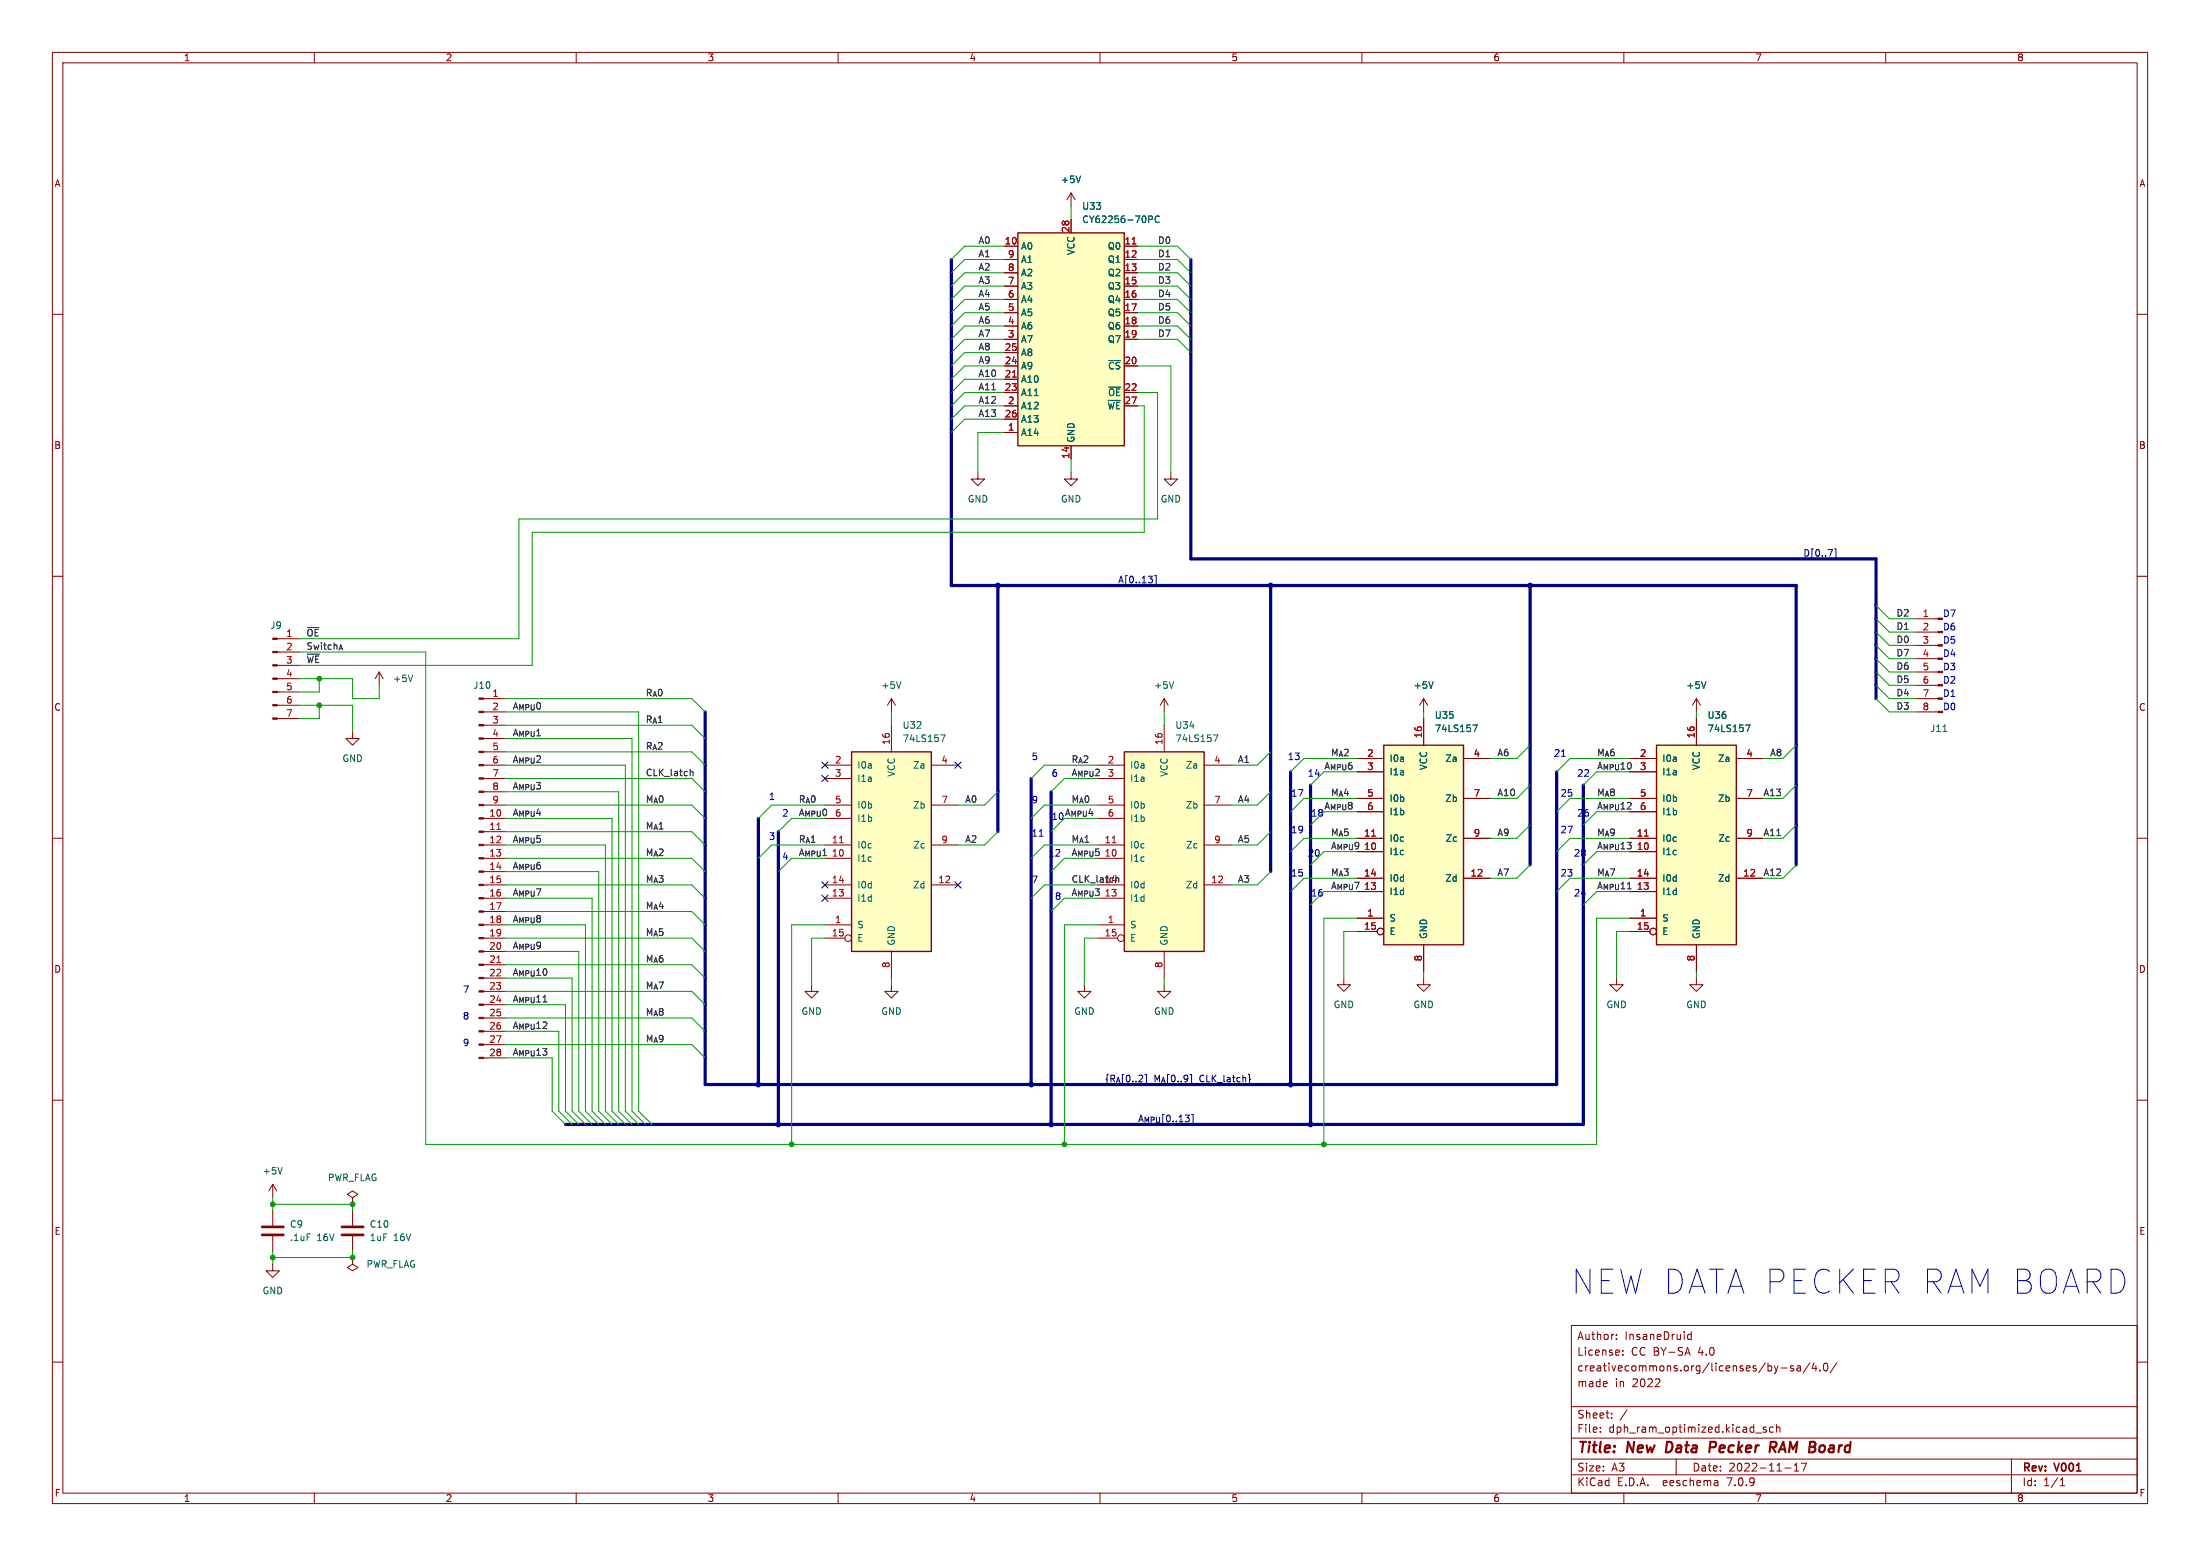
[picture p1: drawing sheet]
<svg xmlns="http://www.w3.org/2000/svg" width="420mm" height="297mm" viewBox="0 0 420 297" stroke-linecap="round" stroke-linejoin="round" font-family="sans-serif">
<g fill="none" stroke="#840000" stroke-width=".19">
<path d="M10 10h400v277h-400zM12 12h396v273h-396zM60 10v2M110 10v2M160 10v2M210 10v2M260 10v2M310 10v2M360 10v2M204.5 36.8v2.6M204.5 36.8l-.8 1.3M204.5 36.8l.7 1.3"/>
<path d="M10 60h2M191.8 47h2.5M191.8 49.5h2.5M191.8 52.1h2.5M191.8 54.6h2.5M191.8 57.2h2.5M191.8 59.7h2.5M204.5 41.9v2.6M214.6 47h2.6M214.6 49.5h2.6M214.6 52.1h2.6M214.6 54.6h2.6"/>
<path d="M214.6 57.2h2.6M214.6 59.7h2.6M408 60h2M191.8 62.2h2.5M191.8 64.8h2.5M191.8 77.5h2.5M191.8 69.9h2.5M191.8 72.4h2.5M191.8 74.9h2.5M191.8 67.3h2.5M214.6 62.2h2.6M214.6 64.8h2.6"/>
<path d="M214.6 77.5h2.6M214.6 69.9h2.6M214.6 74.9h2.6M186.7 90.2v1.2h1.3l-1.3 1.3-1.3-1.3h1.3M191.8 82.6h2.5M191.8 80h2.5M204.5 90.2v1.2h1.2l-1.2 1.3-1.3-1.3h1.3M204.5 85.1v2.5M223.5 90.2v1.2h1.3l-1.3 1.3-1.3-1.3h1.3M10 110h2M365.8 118.1h4.2M408 110h2"/>
<path d="M52.9 137.2h4.2M52.9 134.6h4.2M52.9 132.1h4.2M52.9 129.5h4.2M52.9 127h4.2M52.9 124.5h4.2M52.9 121.9h4.2M67.3 139.7v1.3h1.3l-1.3 1.2-1.3-1.2h1.3M72.4 128.3l-.8 1.2M72.4 128.3v2.5M72.4 128.3l.8 1.2M92.3 135.9h4.2"/>
<path d="M92.3 133.4h4.2M92.3 138.4h4.2M170.2 133.4l-.8 1.2M170.2 133.4v2.5M170.2 138.4v5.1M170.2 133.4l.7 1.2M222.2 133.4l-.7 1.2M222.2 133.4v2.5M222.2 138.4v5.1M222.2 133.4l.8 1.2M271.8 133.4v2.5M271.8 137.2v5"/>
<path d="M271.8 133.4l-.8 1.2M271.8 133.4l.7 1.2M323.8 133.4v2.5M323.8 137.2v5M323.8 133.4l-.7 1.2M323.8 133.4l.8 1.2M365.8 135.9h4.2M365.8 133.4h4.2M365.8 130.8h4.2M365.8 128.3h4.2M365.8 125.7h4.2M365.8 123.2h4.2"/>
<path d="M365.8 120.7h4.2M10 160h2M92.3 146.1h4.2M92.3 148.6h4.2M92.3 153.7h4.2M92.3 156.2h4.2M92.3 158.8h4.2M92.3 151.1h4.2M92.3 143.5h4.2M92.3 141h4.2M157.5 146.1h5.1M157.5 148.6h5.1"/>
<path d="M157.5 153.7h5.1M157.5 156.2h5.1M177.8 146.1h5.1M177.8 153.7h5.1M209.5 146.1h5.1M209.5 148.6h5.1M209.5 153.7h5.1M209.5 156.2h5.1M229.9 146.1h5M229.9 153.7h5M259.1 144.8h5.1M259.1 147.3h5.1"/>
<path d="M259.1 152.4h5.1M259.1 154.9h5.1M279.4 144.8h5.1M279.4 152.4h5.1M311.1 144.8h5.1M311.1 147.3h5.1M311.1 152.4h5.1M311.1 154.9h5.1M331.5 144.8h5M331.5 152.4h5M408 160h2M92.3 176.5h4.2"/>
<path d="M92.3 163.8h4.2M92.3 161.3h4.2M92.3 168.9h4.2M92.3 171.5h4.2M92.3 179.1h4.2M92.3 174h4.2M92.3 166.4h4.2M157.5 176.5h5.1M157.5 163.8h5.1M157.5 161.3h5.1M157.5 168.9h5.1M157.5 171.5h5.1"/>
<path d="M157.5 179.1h3.8M177.8 161.3h5.1M177.8 168.9h5.1M209.5 176.5h5.1M209.5 163.8h5.1M209.5 161.3h5.1M209.5 168.9h5.1M209.5 171.5h5.1M209.5 179.1h3.9M229.9 161.3h5M229.9 168.9h5M259.1 175.3h5.1"/>
<path d="M259.1 162.6h5.1M259.1 160h5.1M259.1 167.6h5.1M259.1 170.2h5.1M259.1 177.8h3.8M279.4 160h5.1M279.4 167.6h5.1M311.1 175.3h5.1M311.1 162.6h5.1M311.1 160h5.1M311.1 167.6h5.1M311.1 170.2h5.1"/>
<path d="M311.1 177.8h3.9M331.5 160h5M331.5 167.6h5M92.3 199.4h4.2M92.3 196.9h4.2M92.3 194.3h4.2M92.3 191.8h4.2M92.3 189.2h4.2M92.3 186.7h4.2M92.3 184.2h4.2M92.3 181.6h4.2M154.9 188v1.2h1.3l-1.3 1.3-1.2-1.3h1.2"/>
<path d="M170.2 188v1.2h1.2l-1.2 1.3-1.3-1.3h1.3M170.2 181.6v5.1M207 188v1.2h1.3l-1.3 1.3-1.3-1.3h1.3M222.2 188v1.2h1.3l-1.3 1.3-1.2-1.3h1.2M222.2 181.6v5.1M256.5 186.7v1.3h1.3l-1.3 1.2-1.2-1.2h1.2M271.8 186.7v1.3h1.2l-1.2 1.2-1.3-1.2h1.3M271.8 180.3v5.1M308.6 186.7v1.3h1.3l-1.3 1.2-1.3-1.2h1.3M323.8 186.7v1.3h1.3l-1.3 1.2-1.2-1.2h1.2M323.8 180.3v5.1M10 210h2"/>
<path d="M92.3 201.9h4.2M408 210h2M52.1 226.1v2.5M52.1 231.1v2.8M52.1 236v2.8M52.1 226.1l-.8 1.2M52.1 226.1l.7 1.2M67.3 228.6l1-.6-1-.7-1 .7 1 .6v1.3M67.3 229.9h.1M67.3 231.1v2.8M67.3 236v2.8M10 260h2"/>
<path d="M52.1 241.3v1.3h1.2l-1.2 1.2-1.3-1.2h1.3M67.3 240v1.3l1 .6-1 .7-1-.7 1-.6M67.3 240h.1M300 253h108v32h-108zM308.6 255.5v.2M308.6 254.8v.1M309.8 258.5v.2M309.8 257.8v.1M322.2 257.2l.5 1.5M322.9 254.2v1.5M322.9 254.8l-.5-.1-.2 .3 .1 .6h.6M408 260h2"/>
<path d="M300 278.5h108M300 274.5h108M300 268.5h108M305.5 273.2v.2M305.5 272.5v.1M307.7 270.5v.2M307.7 269.8v.1M310.6 269.1l-1.3 1.9M320 278.5v3M335.2 273.5h1.1M337.2 272.5l-.4-.1-.2 .2 .1 .2 .5 .2v.3h-.6M338.5 272.5l-.4-.1-.3 .3 .1 .6h.6"/>
<path d="M339.2 272.5l.2-.1 .3 .1 .1 .9M339.2 271.9v1.5M340 261.1h1.2M342.4 260.8l-.4-.1-.2 .2 .1 .2 .5 .2v.3h-.6M342.5 279.7l.4-.4v1.5M343.1 260.8h.6v.9M343.7 261l-.5 .1a.29 .29 0 0 0-.2 .3 .29 .29 0 0 0 .2 .3l.5-.1M343.9 279.3h1l-.7 1.5M345.5 260.1l-1.3 1.9M346.3 260.1l-.4 1.1h1M346.7 260.7v1M347.4 261.5v.2"/>
<path d="M348.3 260.3l.1-.1a.8 .8 0 0 1 .6 .7 .8 .8 0 0 1-.6 .8 1 1 0 0 1-.1-1.4zM350.7 260.1l-1.3 1.9M384 278.5v6.5M60 285v2M110 285v2M160 285v2M210 285v2M260 285v2M300 281.5h108M310 285v2M327.9 282.7v.9M327.9 283.5l-.1 .1"/>
<path d="M327.9 282.9l-.1 .1M340.7 280.2h1.2M342.5 280.8h.9M360 285v2M393.3 283.6h.9M393.3 282.5l.4-.4v1.5"/>
<circle cx="161.9" cy="179.1" r=".63"/>
<circle cx="214" cy="179.1" r=".63"/>
<circle cx="263.5" cy="177.8" r=".63"/>
<circle cx="315.6" cy="177.8" r=".63"/>
</g>
<path d="M318.3 275.2l-.3 2h.5M327.3 275.2h-.8l-.2 2M327.4 276.2l-1 .1M338.1 275.2l.9 .1a.58 .58 0 0 1-.3 1h-.8M338.4 276.3l.6 .9" fill="none" stroke="#840000" stroke-width=".4"/>
<path d="M50 235.7h4.1M50 234.2h4.1M65.3 235.7h4M65.3 234.2h4" fill="none" stroke="#840000" stroke-width=".51"/>
<g fill="#ffffc2" stroke="#ffffc2" stroke-width=".19">
<path d="M264.2 142.2h15.2v38.1h-15.2z"/>
<path d="M316.2 142.2h15.3v38.1h-15.3z"/>
<path d="M162.6 143.5h15.2v38.1h-15.2z"/>
<path d="M194.3 44.5h20.3v40.6h-20.3z"/>
<path d="M214.6 143.5h15.3v38.1h-15.3z"/>
</g>
<path d="M194.3 44.5h20.3v40.6h-20.3zM162.6 143.5h15.2v38.1h-15.2zM214.6 143.5h15.3v38.1h-15.3zM264.2 142.2h15.2v38.1h-15.2zM316.2 142.2h15.3v38.1h-15.3z" fill="none" stroke="#840000" stroke-width=".25"/>
<path d="M216.1 46.6h.8M193.3 72h.7M94.9 158.3h.7M261.9 159.6h.7M313.9 159.6h.8M160.3 160.9h.7M212.3 160.9h.8M94.9 183.7h.7" fill="none" stroke="#a90000" stroke-width=".19"/>
<g fill="none" stroke="#006464" stroke-width=".19">
<path d="M206.3 33.6l-.4 1.3M219.3 41.2h.5l.2 .3-.1 .3-.6 .1M221.3 41.3a.6 .6 0 0 0-.8 .5 .6 .6 0 0 0 .6 .7l.2-.1M78.8 128.8l-.4 1.3M172 130.1l-.4 1.3M224.1 130.1l-.5 1.3M273.6 130.1l-.4 1.3M281.2 138.4h.8l-.5 1.2M325.7 130.1l-.5 1.3M333.2 138.4h.9l-.6 1.2M370.9 139.6h.8M179.6 140.3h.8l-.5 1.2"/>
<path d="M231.6 140.3h.9l-.6 1.2M53.9 222.8l-.4 1.3"/>
</g>
<g fill="#840000" stroke="#840000" stroke-width=".19">
<path d="M52.1 137h.8v.3h-.8z"/>
<path d="M52.1 134.5h.8v.2h-.8z"/>
<path d="M52.1 132h.8v.2h-.8z"/>
<path d="M52.1 129.4h.8v.3h-.8z"/>
<path d="M52.1 126.9h.8v.2h-.8z"/>
<path d="M52.1 124.3h.8v.3h-.8z"/>
<path d="M52.1 121.8h.8v.2h-.8z"/>
<path d="M370 135.8h.8v.2h-.8z"/>
<path d="M370 133.2h.8v.3h-.8z"/>
<path d="M370 130.7h.8v.2h-.8z"/>
<path d="M370 128.1h.8v.3h-.8z"/>
<path d="M370 125.6h.8v.3h-.8z"/>
<path d="M370 123.1h.8v.2h-.8z"/>
<path d="M370 120.5h.8v.3h-.8z"/>
<path d="M370 118h.8v.2h-.8z"/>
<path d="M91.4 201.8h.9v.3h-.9z"/>
<path d="M91.4 199.3h.9v.2h-.9z"/>
<path d="M91.4 196.7h.9v.3h-.9z"/>
<path d="M91.4 194.2h.9v.2h-.9z"/>
<path d="M91.4 191.6h.9v.3h-.9z"/>
<path d="M91.4 189.1h.9v.3h-.9z"/>
<path d="M91.4 186.6h.9v.2h-.9z"/>
<path d="M91.4 184h.9v.3h-.9z"/>
<path d="M91.4 181.5h.9v.2h-.9z"/>
<path d="M91.4 178.9h.9v.3h-.9z"/>
<path d="M91.4 176.4h.9v.3h-.9z"/>
<path d="M91.4 173.9h.9v.2h-.9z"/>
<path d="M91.4 171.3h.9v.3h-.9z"/>
<path d="M91.4 168.8h.9v.2h-.9z"/>
<path d="M91.4 166.2h.9v.3h-.9z"/>
<path d="M91.4 163.7h.9v.3h-.9z"/>
<path d="M91.4 161.2h.9v.2h-.9z"/>
<path d="M91.4 158.6h.9v.3h-.9z"/>
<path d="M91.4 156.1h.9v.2h-.9z"/>
<path d="M91.4 153.5h.9v.3h-.9z"/>
<path d="M91.4 151h.9v.3h-.9z"/>
<path d="M91.4 148.5h.9v.2h-.9z"/>
<path d="M91.4 145.9h.9v.3h-.9z"/>
<path d="M91.4 143.4h.9v.2h-.9z"/>
<path d="M91.4 140.8h.9v.3h-.9z"/>
<path d="M91.4 138.3h.9v.3h-.9z"/>
<path d="M91.4 135.8h.9v.2h-.9z"/>
<path d="M91.4 133.2h.9v.3h-.9z"/>
</g>
<g fill="none" stroke="#000084" stroke-width=".19">
<path d="M219.2 110h.8l-.4 .5M219.9 110.6v.5M220.4 109.9h.3v1.8h-.3M350.2 104.8h.3v1.8h-.3M156.9 145.4l1.2 1.3M156.9 148l1.2 1.2M158.1 145.4l-1.2 1.3M158.1 148l-1.2 1.2M182.3 145.4l1.2 1.3M183.5 145.4l-1.2 1.3M156.9 168.3l1.2 1.2M156.9 170.8l1.2 1.3"/>
<path d="M158.1 168.3l-1.2 1.2M158.1 170.8l-1.2 1.3M182.3 168.3l1.2 1.2M183.5 168.3l-1.2 1.2M238.4 205l.1 .2v.6l.2 .2-.2 .2v.6l-.1 .2"/>
</g>
<path d="M131.8 147.3h.4l.1 .8M213.2 167.6l.4 .1v.7" fill="none" stroke="#0f0f0f" stroke-width=".19"/>
<path d="M198.4 159.6h.7M298.1 144.4h.7" fill="none" stroke="#0000c2" stroke-width=".19"/>
<g fill="none" stroke="#000084" stroke-width=".61">
<path d="M181.6 49.5v62.3h161.3v53.3M227.3 49.5v57.2h130.8v26.7M190.5 111.8v47M242.6 111.8v54.6M292.1 111.8v53.3M134.6 135.9v71.1h162.6v-59.7M144.8 156.2v50.8M148.6 158.8v55.8M196.8 148.6v58.4M200.7 151.1v63.5M246.4 147.3v59.7M250.2 149.9v64.7"/>
<path d="M302.3 149.9v64.7h-194.4"/>
</g>
<g fill="none" stroke="#009600" stroke-width=".19">
<path d="M204.5 39.4v2.5M191.8 47h-7.7l-2.5 2.5M191.8 52.1h-7.7l-2.5 2.5M191.8 57.2h-7.7l-2.5 2.5M191.8 54.6h-7.7l-2.5 2.6M191.8 49.5h-7.7l-2.5 2.6M191.8 59.7h-7.7l-2.5 2.5M217.2 47h7.6l2.5 2.5M217.2 52.1h7.6l2.5 2.5M217.2 57.2h7.6l2.5 2.5M217.2 54.6h7.6l2.5 2.6M217.2 49.5h7.6l2.5 2.6"/>
<path d="M217.2 59.7h7.6l2.5 2.5M191.8 62.2h-7.7l-2.5 2.6M191.8 64.8h-7.7l-2.5 2.5M191.8 72.4h-7.7l-2.5 2.5M191.8 67.3h-7.7l-2.5 2.6M191.8 69.9h-7.7l-2.5 2.5M191.8 74.9h-7.7l-2.5 2.6M191.8 77.5h-7.7l-2.5 2.5M217.2 74.9h3.8v24.2h-121.9v22.8h-42M217.2 77.5h1.2v24.1h-116.8v25.4h-44.5M217.2 62.2h7.6l2.5 2.6M217.2 64.8h7.6l2.5 2.5"/>
<path d="M217.2 69.9h6.3v20.3M191.8 80h-7.7l-2.5 2.6M191.8 82.6h-5.1v7.6M204.5 87.6v2.6M358.1 118.1l2.6 2.6h5.1M358.1 115.6l2.6 2.5h5.1M57.1 124.5h24.2v93.9h223.5v-43.1h6.3M57.1 129.5h10.2v3.9h5.1v-2.6M57.1 134.6h10.2v5.1M61 134.6v2.6h-3.9M61 129.5v2.6h-3.9M96.5 133.4h35.6l2.5 2.5"/>
<path d="M96.5 135.9h25.4v76.2l2.6 2.5M96.5 138.4h35.6l2.5 2.6M170.2 135.9v2.5M222.2 135.9v2.5M271.8 135.9v1.3M323.8 135.9v1.3M358.1 120.7l2.6 2.5h5.1M358.1 123.2l2.6 2.5h5.1M358.1 125.7l2.6 2.6h5.1M358.1 130.8l2.6 2.6h5.1M358.1 128.3l2.6 2.5h5.1M358.1 133.4l2.6 2.5h5.1"/>
<path d="M96.5 148.6h35.6l2.5 2.5M96.5 156.2h20.3v55.9l2.6 2.5M96.5 153.7h35.6l2.5 2.5M96.5 158.8h35.6l2.5 2.5M96.5 151.1h21.6v61l2.5 2.5M96.5 146.1h22.9v66l2.5 2.5M96.5 143.5h35.6l2.5 2.6M96.5 141h24.1v71.1l2.6 2.5M157.5 156.2h-6.4l-2.5 2.6M157.5 153.7h-10.2l-2.5 2.5M190.5 151.1l-2.5 2.6h-5.1M190.5 158.8l-2.5 2.5h-5.1"/>
<path d="M209.5 148.6h-6.3l-2.5 2.5M209.5 156.2h-6.3l-2.5 2.6M209.5 153.7h-10.1l-2.6 2.5M209.5 146.1h-10.1l-2.6 2.5M242.6 151.1l-2.6 2.6h-5.1M242.6 158.8l-2.6 2.5h-5.1M242.6 143.5l-2.6 2.6h-5.1M259.1 144.8h-10.2l-2.5 2.5M259.1 154.9h-6.4l-2.5 2.6M259.1 152.4h-10.2l-2.5 2.5M259.1 147.3h-6.4l-2.5 2.6M292.1 157.5l-2.5 2.5h-5.1"/>
<path d="M292.1 142.2l-2.5 2.6h-5.1M292.1 149.9l-2.5 2.5h-5.1M311.1 144.8h-11.4l-2.5 2.5M311.1 154.9h-6.3l-2.5 2.6M311.1 152.4h-11.4l-2.5 2.5M311.1 147.3h-6.3l-2.5 2.6M342.9 157.5l-2.5 2.5h-3.9M342.9 142.2l-2.5 2.6h-3.9M342.9 149.9l-2.5 2.5h-3.9M96.5 179.1h35.6l2.5 2.5M96.5 168.9h35.6l2.5 2.6M96.5 161.3h19.1v50.8l2.5 2.5"/>
<path d="M96.5 176.5h15.3v35.6l2.5 2.5M96.5 163.8h35.6l2.5 2.6M96.5 171.5h16.5v40.6l2.6 2.5M96.5 166.4h17.8v45.7l2.5 2.5M96.5 174h35.6l2.5 2.5M157.5 179.1h-2.6v8.9M157.5 176.5h-6.4v41.9M157.5 161.3h-10.2l-2.5 2.5M157.5 163.8h-6.4l-2.5 2.6M209.5 179.1h-2.5v8.9M209.5 168.9h-10.1l-2.6 2.6M209.5 161.3h-10.1l-2.6 2.5"/>
<path d="M209.5 176.5h-6.3v41.9M209.5 163.8h-6.3l-2.5 2.6M209.5 171.5h-6.3l-2.5 2.5M242.6 166.4l-2.6 2.5h-5.1M259.1 175.3h-6.4v43.1M259.1 162.6h-6.4l-2.5 2.5M259.1 160h-10.2l-2.5 2.6M259.1 167.6h-10.2l-2.5 2.6M259.1 170.2h-6.4l-2.5 2.5M259.1 177.8h-2.6v8.9M292.1 165.1l-2.5 2.5h-5.1M311.1 177.8h-2.5v8.9"/>
<path d="M311.1 162.6h-6.3l-2.5 2.5M311.1 160h-11.4l-2.5 2.6M311.1 167.6h-11.4l-2.5 2.6M311.1 170.2h-6.3l-2.5 2.5M342.9 165.1l-2.5 2.5h-3.9M96.5 181.6h14v30.5l2.5 2.5M96.5 194.3h35.6l2.5 2.6M96.5 184.2h35.6l2.5 2.5M96.5 189.2h35.6l2.5 2.6M96.5 186.7h12.7v25.4l2.6 2.5M96.5 191.8h11.4v20.3l2.6 2.5M96.5 199.4h35.6l2.5 2.5"/>
<path d="M96.5 196.9h10.2v15.2l2.5 2.5M170.2 186.7v1.3M222.2 186.7v1.3M271.8 185.4v1.3M323.8 185.4v1.3M96.5 201.9h8.9v10.2l2.5 2.5M52.1 228.6v2.5M52.1 238.8v2.5M52.1 229.9h15.2v1.2M67.3 238.8v1.2h-15.2"/>
</g>
<g fill="#009600" stroke="#009600" stroke-width=".19">
<circle cx="52.1" cy="229.9" r=".46"/>
<circle cx="67.3" cy="240" r=".46"/>
<circle cx="67.3" cy="229.9" r=".46"/>
<circle cx="52.1" cy="240" r=".46"/>
<circle cx="151.1" cy="218.4" r=".46"/>
<circle cx="61" cy="134.6" r=".46"/>
<circle cx="61" cy="129.5" r=".46"/>
<circle cx="252.7" cy="218.4" r=".46"/>
<circle cx="203.2" cy="218.4" r=".46"/>
</g>
<g fill="#000084" stroke="#000084" stroke-width=".19">
<circle cx="148.6" cy="214.6" r=".46"/>
<circle cx="144.8" cy="207" r=".46"/>
<circle cx="190.5" cy="111.8" r=".46"/>
<circle cx="242.6" cy="111.8" r=".46"/>
<circle cx="246.4" cy="207" r=".46"/>
<circle cx="250.2" cy="214.6" r=".46"/>
<circle cx="200.7" cy="214.6" r=".46"/>
<circle cx="196.8" cy="207" r=".46"/>
<circle cx="292.1" cy="111.8" r=".46"/>
</g>
<text font-size="6.4" fill="#0000c2" x="299.7" y="247.4">NEW DATA PECKER RAM BOARD</text>
<g font-size="2.8" fill="#840000">
<text x="301" y="277.9">Title:</text>
<text x="310.6" y="277.9">New</text>
<text x="318.9" y="277.9">Data</text>
<text x="328" y="277.9">Pecker</text>
<text x="340.3" y="277.9">RAM Board</text>
</g>
<g font-size="2.1" fill="#840000">
<text x="301" y="256">Author:</text>
<text x="310.1" y="256">InsaneDruid</text>
<text x="301" y="262">creativecommons.org/licenses/by-sa/4.0/</text>
<text x="301" y="259">License:</text>
<text x="311.4" y="259">CC BY-SA</text>
<text x="324.3" y="259">4.0</text>
<text x="301" y="265">made</text>
<text x="308.3" y="265">in</text>
<text x="311.7" y="265">2022</text>
<text x="301" y="273.7">File:</text>
<text x="301" y="271">Sheet:</text>
<text x="307.1" y="273.7">dph_ram_optimized.kicad_sch</text>
<text x="301" y="281.1">Size:</text>
<text x="307.6" y="281.1">A3</text>
<text x="323" y="281.1">Date:</text>
<text x="330" y="281.1">2022-11-17</text>
<text x="386" y="281.3">Rev:</text>
<text x="392.4" y="281.3">V001</text>
<text x="301" y="283.9">KiCad</text>
<text x="308.7" y="283.9">E.D.A.</text>
<text x="317.6" y="283.9">eeschema</text>
<text x="330" y="283.9">7.0.9</text>
<text x="386" y="283.9">Id:</text>
<text x="390.1" y="283.9">1/1</text>
</g>
<g font-size="1.8" fill="#840000">
<text x="35" y="11.9">1</text>
<text x="85" y="11.9">2</text>
<text x="135" y="11.9">3</text>
<text x="185" y="11.9">4</text>
<text x="235" y="11.9">5</text>
<text x="285" y="11.9">6</text>
<text x="335" y="11.9">7</text>
<text x="385" y="11.9">8</text>
<text x="10.3" y="35.9">A</text>
<text x="408.3" y="35.9">A</text>
<text x="10.3" y="85.9">B</text>
<text x="408.2" y="85.9">B</text>
<text x="10.3" y="135.9">C</text>
<text x="408.2" y="135.9">C</text>
<text x="10.3" y="185.9">D</text>
<text x="408.2" y="185.9">D</text>
<text x="10.3" y="235.9">E</text>
<text x="408.3" y="235.9">E</text>
<text x="10.3" y="285.9">F</text>
<text x="35" y="286.9">1</text>
<text x="85" y="286.9">2</text>
<text x="135" y="286.9">3</text>
<text x="185" y="286.9">4</text>
<text x="235" y="286.9">5</text>
<text x="285" y="286.9">6</text>
<text x="335" y="286.9">7</text>
<text x="385" y="286.9">8</text>
<text x="408.3" y="285.9">F</text>
</g>
<g font-size="1.8" fill="#006464">
<text x="202.4" y="35.2">+5V</text>
<text x="206.5" y="40.2">U33</text>
<text x="194.8" y="47.9">A0</text>
<text x="206.5" y="42.8">CY62256-70PC</text>
<text x="211.4" y="47.9">Q0</text>
<text x="194.8" y="52.9">A2</text>
<text x="194.8" y="50.4">A1</text>
<text x="205.3" y="48.8" transform="rotate(-90 205.3 48.8)">VCC</text>
<text x="211.4" y="50.4">Q1</text>
<text x="211.4" y="52.9">Q2</text>
<text x="194.8" y="58">A4</text>
<text x="194.8" y="55.5">A3</text>
<text x="211.4" y="55.5">Q3</text>
<text x="211.4" y="58">Q4</text>
<text x="194.8" y="65.6">A7</text>
<text x="194.8" y="63.1">A6</text>
<text x="194.8" y="60.6">A5</text>
<text x="211.4" y="60.6">Q5</text>
<text x="211.4" y="63.1">Q6</text>
<text x="211.4" y="65.6">Q7</text>
<text x="194.8" y="70.7">A9</text>
<text x="194.8" y="68.2">A8</text>
<text x="211.4" y="70.7">~{CS}</text>
<text x="194.8" y="73.3">A10</text>
<text x="194.8" y="75.8">A11</text>
<text x="211.4" y="75.8">~{OE}</text>
<text x="194.8" y="83.4">A14</text>
<text x="194.8" y="78.3">A12</text>
<text x="194.8" y="80.9">A13</text>
<text x="211.3" y="78.3">~{WE}</text>
<text x="205.3" y="84.6" transform="rotate(-90 205.3 84.6)">GND</text>
<text x="184.7" y="96.1">GND</text>
<text x="202.4" y="96.1">GND</text>
<text x="221.5" y="96.1">GND</text>
<text x="51.5" y="120.2">J9</text>
<text x="74.9" y="130.4">+5V</text>
<text x="90.3" y="131.7">J10</text>
<text x="168.1" y="131.7">+5V</text>
<text x="220.2" y="131.7">+5V</text>
<text x="269.7" y="131.7">+5V</text>
<text x="321.8" y="131.7">+5V</text>
<text x="273.8" y="137.4">U35</text>
<text x="325.9" y="137.4">U36</text>
<text x="172.2" y="139.3">U32</text>
<text x="172.2" y="141.8">74LS157</text>
<text x="224.3" y="139.3">U34</text>
<text x="224.3" y="141.8">74LS157</text>
<text x="273.8" y="139.9">74LS157</text>
<text x="325.9" y="139.9">74LS157</text>
<text x="368.4" y="139.9">J11</text>
<text x="65.3" y="145.6">GND</text>
<text x="163.6" y="146.9">I0a</text>
<text x="163.6" y="149.5">I1a</text>
<text x="171" y="148.4" transform="rotate(-90 171 148.4)">VCC</text>
<text x="174.2" y="146.9">Za</text>
<text x="215.6" y="146.9">I0a</text>
<text x="215.6" y="149.5">I1a</text>
<text x="223.1" y="148.4" transform="rotate(-90 223.1 148.4)">VCC</text>
<text x="226.3" y="146.9">Za</text>
<text x="265.2" y="145.6">I0a</text>
<text x="265.2" y="148.2">I1a</text>
<text x="272.6" y="147.1" transform="rotate(-90 272.6 147.1)">VCC</text>
<text x="275.8" y="145.6">Za</text>
<text x="317.2" y="145.6">I0a</text>
<text x="317.2" y="148.2">I1a</text>
<text x="324.7" y="147.1" transform="rotate(-90 324.7 147.1)">VCC</text>
<text x="327.9" y="145.6">Za</text>
<text x="163.6" y="154.5">I0b</text>
<text x="174.2" y="154.5">Zb</text>
<text x="215.6" y="154.5">I0b</text>
<text x="226.3" y="154.5">Zb</text>
<text x="265.2" y="153.3">I0b</text>
<text x="265.2" y="155.8">I1b</text>
<text x="275.8" y="153.3">Zb</text>
<text x="317.2" y="153.3">I0b</text>
<text x="317.2" y="155.8">I1b</text>
<text x="327.9" y="153.3">Zb</text>
<text x="163.6" y="157.1">I1b</text>
<text x="215.6" y="157.1">I1b</text>
<text x="265.2" y="160.9">I0c</text>
<text x="275.9" y="160.9">Zc</text>
<text x="317.2" y="160.9">I0c</text>
<text x="328" y="160.9">Zc</text>
<text x="163.6" y="164.7">I1c</text>
<text x="163.6" y="162.2">I0c</text>
<text x="174.3" y="162.2">Zc</text>
<text x="215.6" y="164.7">I1c</text>
<text x="215.6" y="162.2">I0c</text>
<text x="226.4" y="162.2">Zc</text>
<text x="265.2" y="163.4">I1c</text>
<text x="317.2" y="163.4">I1c</text>
<text x="163.6" y="172.3">I1d</text>
<text x="163.6" y="169.8">I0d</text>
<text x="174.2" y="169.8">Zd</text>
<text x="215.6" y="172.3">I1d</text>
<text x="215.6" y="169.8">I0d</text>
<text x="226.3" y="169.8">Zd</text>
<text x="265.2" y="171">I1d</text>
<text x="265.2" y="168.5">I0d</text>
<text x="275.8" y="168.5">Zd</text>
<text x="317.2" y="171">I1d</text>
<text x="317.2" y="168.5">I0d</text>
<text x="327.9" y="168.5">Zd</text>
<text x="163.6" y="177.4">S</text>
<text x="163.6" y="179.9">E</text>
<text x="215.6" y="177.4">S</text>
<text x="215.6" y="179.9">E</text>
<text x="265.2" y="176.1">S</text>
<text x="265.2" y="178.7">E</text>
<text x="272.6" y="179.3" transform="rotate(-90 272.6 179.3)">GND</text>
<text x="317.2" y="176.1">S</text>
<text x="317.2" y="178.7">E</text>
<text x="324.7" y="179.3" transform="rotate(-90 324.7 179.3)">GND</text>
<text x="171" y="180.6" transform="rotate(-90 171 180.6)">GND</text>
<text x="223.1" y="180.6" transform="rotate(-90 223.1 180.6)">GND</text>
<text x="152.9" y="193.9">GND</text>
<text x="168.1" y="193.9">GND</text>
<text x="205" y="193.9">GND</text>
<text x="220.2" y="193.9">GND</text>
<text x="254.5" y="192.6">GND</text>
<text x="269.7" y="192.6">GND</text>
<text x="306.6" y="192.6">GND</text>
<text x="321.8" y="192.6">GND</text>
<text x="50" y="224.4">+5V</text>
<text x="62.5" y="225.7">PWR_FLAG</text>
<text x="55.3" y="234.5">C9</text>
<text x="55.3" y="237.1">.1uF</text>
<text x="60.5" y="237.1">16V</text>
<text x="70.5" y="237.1">1uF</text>
<text x="70.5" y="234.5">C10</text>
<text x="75.1" y="237.1">16V</text>
<text x="69.9" y="242.2">PWR_FLAG</text>
<text x="50" y="247.2">GND</text>
</g>
<g font-size="1.8" fill="#0f0f0f">
<text x="186.7" y="46.6">A0</text>
<text x="221" y="46.6">D0</text>
<text x="186.7" y="51.7">A2</text>
<text x="186.7" y="49.2">A1</text>
<text x="221" y="49.2">D1</text>
<text x="221" y="51.7">D2</text>
<text x="186.7" y="54.3">A3</text>
<text x="186.7" y="59.3">A5</text>
<text x="186.7" y="56.8">A4</text>
<text x="221" y="59.3">D5</text>
<text x="221" y="56.8">D4</text>
<text x="221" y="54.3">D3</text>
<text x="186.7" y="64.4">A7</text>
<text x="186.7" y="61.9">A6</text>
<text x="221" y="64.4">D7</text>
<text x="221" y="61.9">D6</text>
<text x="186.7" y="69.5">A9</text>
<text x="186.7" y="67">A8</text>
<text x="186.7" y="77.1">A12</text>
<text x="186.7" y="72">A10</text>
<text x="186.7" y="74.6">A11</text>
<text x="186.7" y="79.7">A13</text>
<text x="361.9" y="117.8">D2</text>
<text x="58.4" y="121.6">~{OE}</text>
<text x="58.4" y="124.1">Switch_{A}</text>
<text x="361.9" y="125.4">D7</text>
<text x="361.9" y="122.8">D0</text>
<text x="361.9" y="120.3">D1</text>
<text x="58.4" y="126.7">~{WE}</text>
<text x="361.9" y="127.9">D6</text>
<text x="361.9" y="130.5">D5</text>
<text x="97.8" y="135.5">A_{MPU}0</text>
<text x="123.2" y="133">R_{A}0</text>
<text x="361.9" y="133">D4</text>
<text x="361.9" y="135.5">D3</text>
<text x="97.8" y="140.6">A_{MPU}1</text>
<text x="123.2" y="138.1">R_{A}1</text>
<text x="123.2" y="143.2">R_{A}2</text>
<text x="97.8" y="145.7">A_{MPU}2</text>
<text x="123.2" y="148.2">CLK_latch</text>
<text x="204.5" y="145.7">R_{A}2</text>
<text x="204.5" y="148.2">A_{MPU}2</text>
<text x="236.2" y="145.7">A1</text>
<text x="252.7" y="147">A_{MPU}63</text>
<text x="254" y="144.4">M_{A}2</text>
<text x="285.8" y="144.4">A6</text>
<text x="304.8" y="144.4">M_{A}6</text>
<text x="304.8" y="147">A_{MPU}10</text>
<text x="337.8" y="144.4">A8</text>
<text x="97.8" y="150.8">A_{MPU}3</text>
<text x="97.8" y="155.9">A_{MPU}4</text>
<text x="123.2" y="153.3">M_{A}0</text>
<text x="152.4" y="153.3">R_{A}0</text>
<text x="152.4" y="155.9">A_{MPU}0</text>
<text x="184.1" y="153.3">A0</text>
<text x="203.2" y="155.9">A_{MPU}46</text>
<text x="204.5" y="153.3">M_{A}0</text>
<text x="236.2" y="153.3">A4</text>
<text x="252.7" y="154.6">A_{MPU}86</text>
<text x="254" y="152.1">M_{A}4</text>
<text x="285.8" y="152.1">A10</text>
<text x="304.8" y="154.6">A_{MPU}12</text>
<text x="304.8" y="152.1">M_{A}8</text>
<text x="336.5" y="152.1">A13</text>
<text x="97.8" y="160.9">A_{MPU}5</text>
<text x="123.2" y="158.4">M_{A}1</text>
<text x="152.4" y="160.9">R_{A}1</text>
<text x="184.1" y="160.9">A2</text>
<text x="204.5" y="160.9">M_{A}1</text>
<text x="236.2" y="160.9">A5</text>
<text x="254" y="159.7">M_{A}5</text>
<text x="285.8" y="159.7">A9</text>
<text x="304.8" y="159.7">M_{A}9</text>
<text x="336.5" y="159.7">A11</text>
<text x="97.8" y="166">A_{MPU}6</text>
<text x="123.2" y="163.5">M_{A}2</text>
<text x="152.4" y="163.5">A_{MPU}1</text>
<text x="204.5" y="163.5">A_{MPU}5</text>
<text x="254" y="167.3">M_{A}3</text>
<text x="254" y="162.2">A_{MPU}9</text>
<text x="285.8" y="167.3">A7</text>
<text x="304.8" y="162.2">A_{MPU}13</text>
<text x="304.8" y="167.3">M_{A}7</text>
<text x="336.5" y="167.3">A12</text>
<text x="97.8" y="171.1">A_{MPU}7</text>
<text x="123.2" y="168.6">M_{A}3</text>
<text x="123.2" y="173.6">M_{A}4</text>
<text x="204.5" y="168.6">CLK_latch</text>
<text x="204.5" y="171.1">A_{MPU}3</text>
<text x="210.8" y="168.7">14</text>
<text x="236.2" y="168.6">A3</text>
<text x="254" y="169.8">A_{MPU}7</text>
<text x="304.8" y="169.8">A_{MPU}11</text>
<text x="97.8" y="176.2">A_{MPU}8</text>
<text x="123.2" y="178.7">M_{A}5</text>
<text x="97.8" y="181.3">A_{MPU}9</text>
<text x="123.2" y="183.8">M_{A}6</text>
<text x="97.8" y="191.4">A_{MPU}11</text>
<text x="97.8" y="186.3">A_{MPU}10</text>
<text x="123.2" y="188.9">M_{A}7</text>
<text x="97.8" y="196.5">A_{MPU}12</text>
<text x="123.2" y="194">M_{A}8</text>
<text x="97.8" y="201.6">A_{MPU}13</text>
<text x="123.2" y="199">M_{A}9</text>
</g>
<g font-size="1.8" fill="#a90000">
<text x="191.7" y="46.7">10</text>
<text x="204.2" y="44.5" transform="rotate(-90 204.2 44.5)">28</text>
<text x="214.6" y="46.7">11</text>
<text x="192.3" y="51.8">8</text>
<text x="192.3" y="49.3">9</text>
<text x="214.6" y="49.3">12</text>
<text x="214.6" y="51.8">13</text>
<text x="192.3" y="59.4">5</text>
<text x="192.3" y="56.9">6</text>
<text x="192.3" y="54.4">7</text>
<text x="214.6" y="54.4">15</text>
<text x="214.6" y="56.9">16</text>
<text x="214.6" y="59.4">17</text>
<text x="192.3" y="64.5">3</text>
<text x="192.3" y="62">4</text>
<text x="214.6" y="62">18</text>
<text x="214.6" y="64.5">19</text>
<text x="191.7" y="69.6">24</text>
<text x="191.7" y="67.1">25</text>
<text x="214.6" y="69.6">20</text>
<text x="191.7" y="72.1">21</text>
<text x="191.7" y="74.7">23</text>
<text x="192.3" y="77.2">2</text>
<text x="214.6" y="74.7">22</text>
<text x="214.6" y="77.2">27</text>
<text x="191.7" y="79.8">26</text>
<text x="192.3" y="82.3">1</text>
<text x="204.2" y="87.7" transform="rotate(-90 204.2 87.7)">14</text>
<text x="367" y="117.9">1</text>
<text x="54.5" y="121.7">1</text>
<text x="54.5" y="124.2">2</text>
<text x="367" y="120.4">2</text>
<text x="367" y="122.9">3</text>
<text x="367" y="125.5">4</text>
<text x="54.5" y="126.7">3</text>
<text x="54.5" y="129.3">4</text>
<text x="54.5" y="131.8">5</text>
<text x="367" y="128">5</text>
<text x="367" y="130.6">6</text>
<text x="54.5" y="134.4">6</text>
<text x="54.5" y="136.9">7</text>
<text x="93.9" y="133.1">1</text>
<text x="93.9" y="135.6">2</text>
<text x="367" y="133.1">7</text>
<text x="367" y="135.6">8</text>
<text x="93.9" y="138.2">3</text>
<text x="93.9" y="140.7">4</text>
<text x="93.9" y="143.3">5</text>
<text x="169.9" y="142.3" transform="rotate(-90 169.9 142.3)">16</text>
<text x="222" y="142.3" transform="rotate(-90 222 142.3)">16</text>
<text x="271.5" y="141" transform="rotate(-90 271.5 141)">16</text>
<text x="323.6" y="141" transform="rotate(-90 323.6 141)">16</text>
<text x="93.9" y="145.8">6</text>
<text x="93.9" y="148.3">7</text>
<text x="159.3" y="145.8">2</text>
<text x="159.3" y="148.3">3</text>
<text x="179.6" y="145.8">4</text>
<text x="211.4" y="145.8">2</text>
<text x="211.4" y="148.3">3</text>
<text x="231.7" y="145.8">4</text>
<text x="260.9" y="144.5">2</text>
<text x="260.9" y="147.1">3</text>
<text x="281.2" y="144.5">4</text>
<text x="313" y="144.5">2</text>
<text x="313" y="147.1">3</text>
<text x="333.3" y="144.5">4</text>
<text x="93.3" y="156">10</text>
<text x="93.9" y="150.9">8</text>
<text x="93.9" y="153.4">9</text>
<text x="159.3" y="153.4">5</text>
<text x="159.3" y="156">6</text>
<text x="179.6" y="153.4">7</text>
<text x="211.4" y="153.4">5</text>
<text x="231.7" y="153.4">7</text>
<text x="260.9" y="152.1">5</text>
<text x="260.9" y="154.7">6</text>
<text x="281.2" y="152.1">7</text>
<text x="313" y="152.1">5</text>
<text x="313" y="154.7">6</text>
<text x="333.3" y="152.1">7</text>
<text x="93.3" y="158.5">11</text>
<text x="93.3" y="161">12</text>
<text x="158.7" y="161">11</text>
<text x="179.6" y="161">9</text>
<text x="210.8" y="161">11</text>
<text x="231.7" y="161">9</text>
<text x="260.3" y="159.8">11</text>
<text x="281.2" y="159.8">9</text>
<text x="312.4" y="159.8">11</text>
<text x="333.3" y="159.8">9</text>
<text x="93.3" y="163.6">13</text>
<text x="93.3" y="166.1">14</text>
<text x="158.7" y="163.6">10</text>
<text x="210.8" y="163.6">10</text>
<text x="260.3" y="162.3">10</text>
<text x="260.3" y="167.4">14</text>
<text x="280.6" y="167.4">12</text>
<text x="312.4" y="162.3">10</text>
<text x="312.4" y="167.4">14</text>
<text x="332.7" y="167.4">12</text>
<text x="93.3" y="168.7">15</text>
<text x="93.3" y="171.2">16</text>
<text x="93.3" y="173.7">17</text>
<text x="158.7" y="171.2">13</text>
<text x="158.7" y="168.7">14</text>
<text x="179" y="168.7">12</text>
<text x="210.8" y="171.2">13</text>
<text x="231.1" y="168.7">12</text>
<text x="260.3" y="169.9">13</text>
<text x="312.4" y="169.9">13</text>
<text x="93.3" y="176.3">18</text>
<text x="93.3" y="178.8">19</text>
<text x="158.7" y="178.8">15</text>
<text x="159.3" y="176.3">1</text>
<text x="210.8" y="178.8">15</text>
<text x="211.4" y="176.3">1</text>
<text x="260.3" y="177.5">15</text>
<text x="260.9" y="175">1</text>
<text x="312.4" y="177.5">15</text>
<text x="313" y="175">1</text>
<text x="93.3" y="181.4">20</text>
<text x="93.3" y="183.9">21</text>
<text x="169.9" y="184.9" transform="rotate(-90 169.9 184.9)">8</text>
<text x="222" y="184.9" transform="rotate(-90 222 184.9)">8</text>
<text x="271.5" y="183.6" transform="rotate(-90 271.5 183.6)">8</text>
<text x="323.6" y="183.6" transform="rotate(-90 323.6 183.6)">8</text>
<text x="93.3" y="186.4">22</text>
<text x="93.3" y="189">23</text>
<text x="93.3" y="191.5">24</text>
<text x="93.3" y="194.1">25</text>
<text x="93.3" y="196.6">26</text>
<text x="93.3" y="199.1">27</text>
<text x="93.3" y="201.7">28</text>
</g>
<g font-size="1.8" fill="#000084">
<text x="344.2" y="106.3">D[0..7]</text>
<text x="213.4" y="111.4">A[0..13]</text>
<text x="210.8" y="206.7">{R_{A}[0..2] M_{A}[0..9]CLK_latch}</text>
<text x="217.2" y="214.3">A_{MPU}[0..13]</text>
</g>
<g font-size="1.8" fill="#0000c2">
<text x="370.8" y="117.9">D7</text>
<text x="370.8" y="125.5">D4</text>
<text x="370.8" y="122.9">D5</text>
<text x="370.8" y="120.4">D6</text>
<text x="370.8" y="130.6">D2</text>
<text x="370.8" y="128">D3</text>
<text x="370.8" y="133.1">D1</text>
<text x="370.8" y="135.6">D0</text>
<text x="196.8" y="145.2">5</text>
<text x="200.7" y="148.3">6</text>
<text x="245.7" y="145.2">13</text>
<text x="249.6" y="148.3">14</text>
<text x="296.5" y="144.5">21</text>
<text x="301" y="148.3">22</text>
<text x="146.7" y="152.8">1</text>
<text x="149.2" y="156">2</text>
<text x="196.8" y="153.4">9</text>
<text x="246.4" y="152.2">17</text>
<text x="250.2" y="156">18</text>
<text x="297.8" y="152.2">25</text>
<text x="301" y="156">26</text>
<text x="146.7" y="160.4">3</text>
<text x="196.8" y="159.8">11</text>
<text x="200.7" y="156.6">10</text>
<text x="246.4" y="159.1">19</text>
<text x="297.8" y="159.1">27</text>
<text x="149.2" y="164.2">4</text>
<text x="200" y="163.6">12</text>
<text x="246.4" y="167.4">15</text>
<text x="249.6" y="163.6">20</text>
<text x="297.8" y="167.4">23</text>
<text x="300.4" y="163.6">28</text>
<text x="196.8" y="168.7">7</text>
<text x="201.3" y="171.8">8</text>
<text x="250.2" y="171.2">16</text>
<text x="300.4" y="171.2">24</text>
<text x="88.3" y="189.6">7</text>
<text x="88.3" y="194.7">8</text>
<text x="88.3" y="199.8">9</text>
</g>
</svg>
